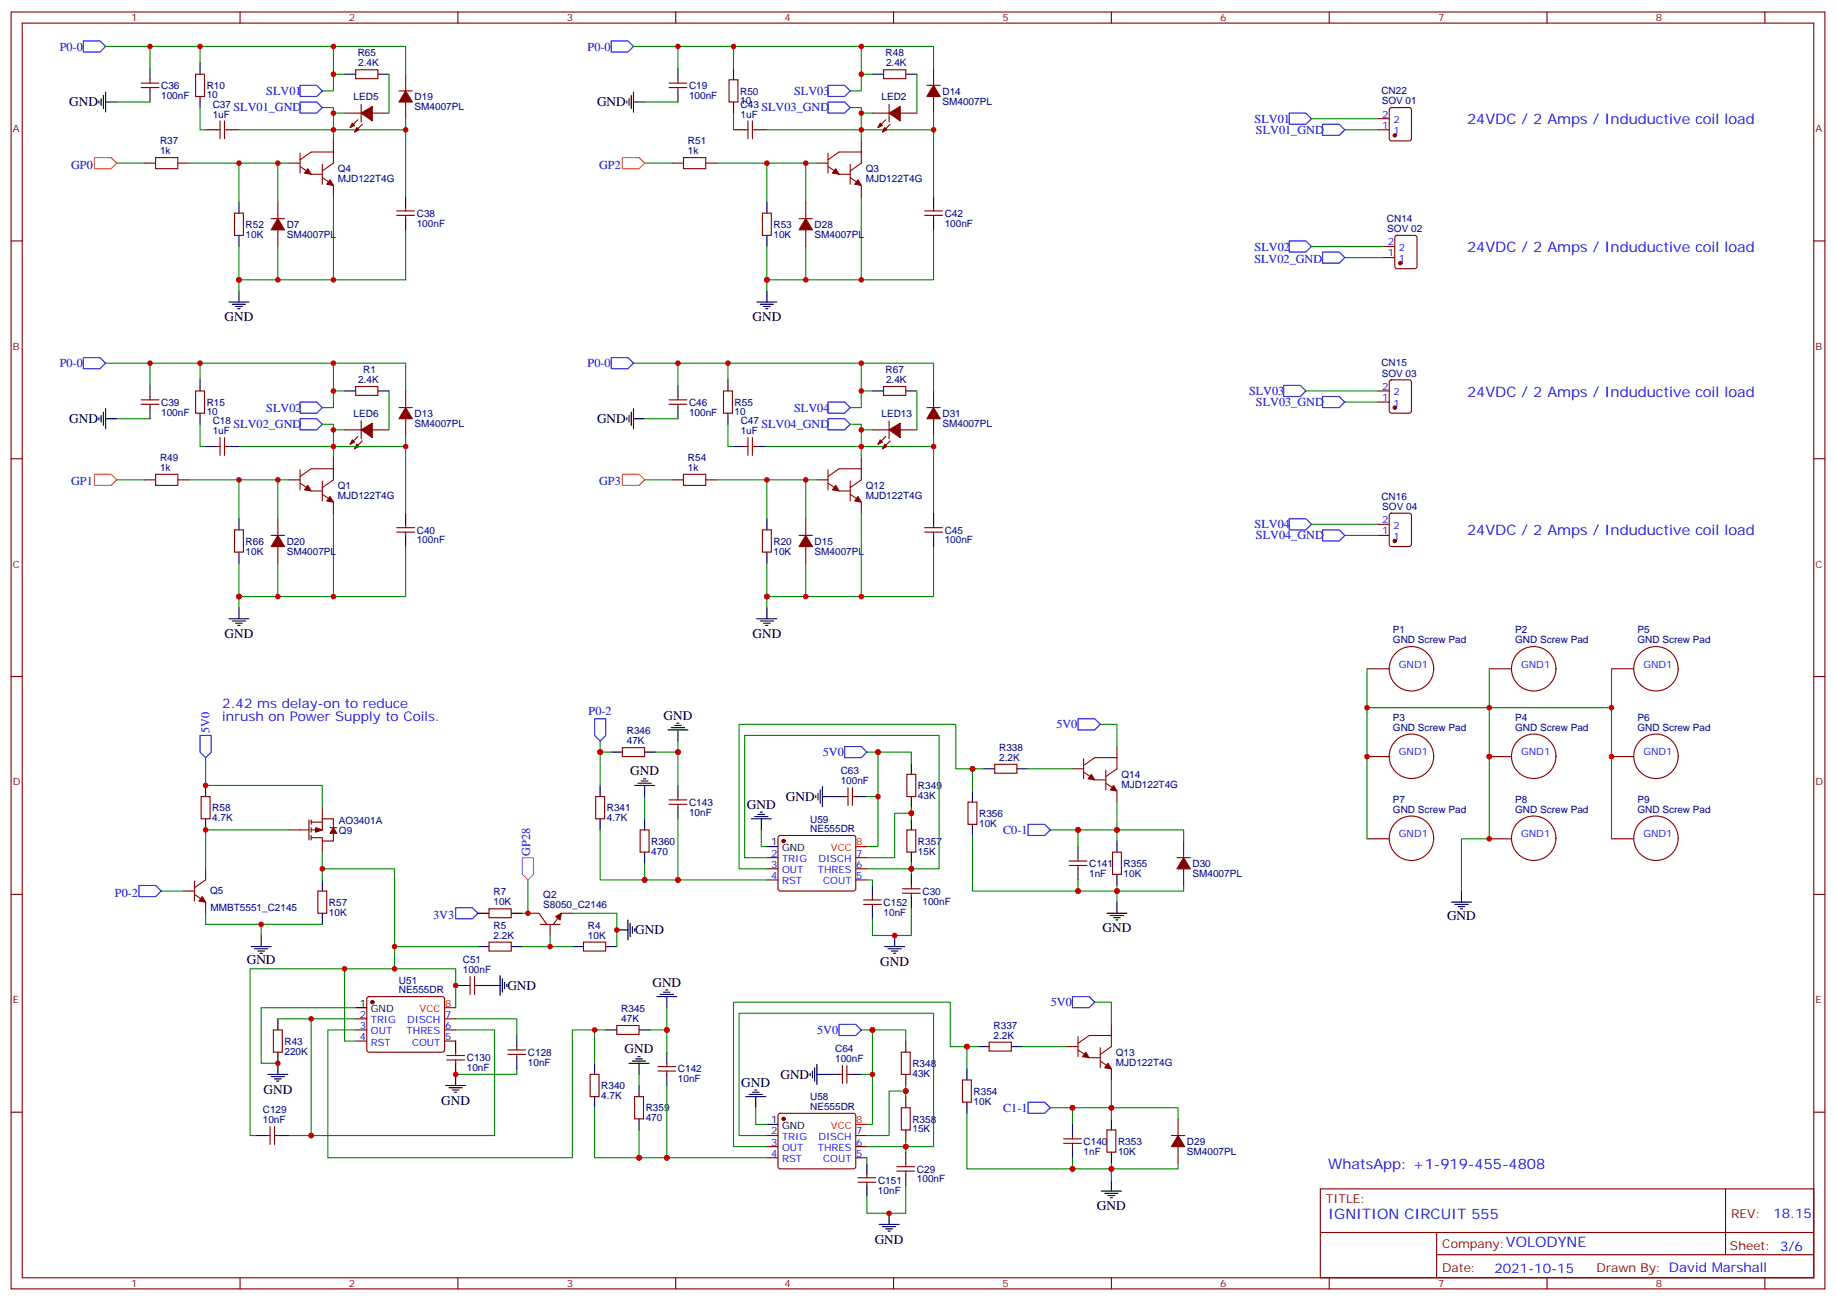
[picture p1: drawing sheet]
<svg xmlns="http://www.w3.org/2000/svg" width="583mm" height="413mm" viewBox="0 0 583 413" stroke-linecap="round" stroke-linejoin="round" font-family="sans-serif">
<g fill="none" stroke="#870000" stroke-width=".35">
<path d="M3.5 3.8h575.8v405.4h-575.8zM7.1 7.3h568.6v398.3h-568.6zM76.2 3.8v3.5M145.3 3.8v3.5M214.5 3.8v3.5M283.6 3.8v3.5M352.8 3.8v3.5M421.9 3.8v3.5M491.1 3.8v3.5M560.2 3.8v3.5M44.8 27.8h5.6M44.8 26.4h5.6"/>
<path d="M47.6 25.3v1.1M47.6 27.8v1.1M62.1 23.6h2.8v7h-2.8zM69.8 38.4v5.6M71.3 38.4v5.6M109.4 35.9h5.3M112.9 22.2h7v2.8h-7zM113.6 38l-2.5 2.5M114.7 33.1v5.6M115 39.4l-2.5 2.5M118.2 35.9h5.3M126.6 28.9h4.3"/>
<path d="M128.8 23.6v5.3M128.8 32.4v5.3M212.4 27.8h5.6M212.4 26.4h5.6M215.2 25.3v1.1M215.2 27.8v1.1M231.4 25.3h2.8v7.1h-2.8zM237.4 38.4v5.6M238.8 38.4v5.6M276.9 35.9h5.3M280.5 22.2h7v2.8h-7zM281.2 38l-2.5 2.5"/>
<path d="M282.2 33.1v5.6M282.6 39.4l-2.5 2.5M285.8 35.9h5.2M294.2 27.1h4.2M296.3 21.8v5.3M296.3 30.6v5.3M437.4 37.7h3.6M441.2 34.4l.5-.3h5.6l.7 .5v9.4l-.4 .7h-5.9l-.7-.4v-9.4zM45.9 51.8h3.5M56.4 51.8h3.6M68.8 41.2h1M71.3 41.2h1"/>
<path d="M91.7 51.8h3.5M105.8 44.7v3.6M105.8 58.8v3.6M213.4 51.8h3.6M224 51.8h3.5M236.4 41.2h1M238.8 41.2h1.1M259.3 51.8h3.5M273.4 44.7v3.6M273.4 58.8v3.6M437.4 41.2h3.6M3.5 76.5h3.6"/>
<path d="M74.4 67.7h2.9v7h-2.9zM86.1 69.4h4.2M88.2 64.1v5.3M88.2 73v5.2M125.9 68.4h5.7M125.9 67h5.7M128.8 65.9v1.1M128.8 68.4v1M242 67.7h2.8v7h-2.8zM253.6 69.4h4.3M255.8 64.1v5.3M255.8 73v5.2"/>
<path d="M293.5 68.4h5.7M293.5 67h5.7M296.3 65.9v1.1M296.3 68.4v1M439.2 78.2h3.5M443 74.9l.4-.2h5.7l.6 .4 .1 9.5-.5 .6-5.9 .1-.6-.5-.1-9.4zM575.7 76.5h3.6M439.2 81.8h3.5M44.8 128.3h5.6M44.8 126.9h5.6M47.6 125.9v1M47.6 128.3v1.1"/>
<path d="M62.1 124.1h2.8v7.1h-2.8zM69.8 138.9v5.7M71.3 138.9v5.7M109.4 136.5h5.3M112.9 122.7h7v2.8h-7zM113.6 138.6l-2.5 2.4M114.7 133.6v5.7M115 140l-2.5 2.5M118.2 136.5h5.3M126.6 129.4h4.3M128.8 124.1v5.3M128.8 132.9v5.3"/>
<path d="M212.4 128.3h5.6M212.4 126.9h5.6M215.2 125.9v1M215.2 128.3v1.1M229.7 124.1h2.8v7.1h-2.8zM237.4 138.9v5.7M238.8 138.9v5.7M276.9 136.5h5.3M280.5 122.7h7v2.8h-7zM281.2 138.6l-2.5 2.4M282.2 133.6v5.7M282.6 140l-2.5 2.5"/>
<path d="M285.8 136.5h5.2M294.2 129.4h4.2M296.3 124.1v5.3M296.3 132.9v5.3M437.4 127.6h3.6M437.4 124.1h3.6M441.2 120.8l.5-.2h5.6l.7 .4v9.5l-.4 .6-5.9 .1-.7-.5v-9.4zM3.5 145.6h3.6M45.9 152.3h3.5M56.4 152.3h3.6M68.8 141.7h1M71.3 141.7h1"/>
<path d="M91.7 152.3h3.5M105.8 145.3v3.5M105.8 159.4v3.5M213.4 152.3h3.6M224 152.3h3.5M236.4 141.7h1M238.8 141.7h1.1M259.3 152.3h3.5M273.4 145.3v3.5M273.4 159.4v3.5M575.7 145.6h3.6M74.4 168.2h2.9v7.1h-2.9z"/>
<path d="M86.1 170h4.2M88.2 164.7v5.3M88.2 173.5v5.3M125.9 168.9h5.7M125.9 167.5h5.7M128.8 166.4v1.1M128.8 168.9v1.1M242 168.2h2.8v7.1h-2.8zM253.6 170h4.3M255.8 164.7v5.3M255.8 173.5v5.3M293.5 168.9h5.7"/>
<path d="M293.5 167.5h5.7M296.3 166.4v1.1M296.3 168.9v1.1M437.4 170h3.6M437.4 166.4h3.6M441.2 163.1l.5-.2h5.6l.7 .4v9.5l-.4 .6-5.9 .1-.7-.5v-9.4zM3.5 214.8h3.6M433.9 212.3h7.1M472.7 212.3h7.1M511.5 212.3h7.1M575.7 214.8h3.6M197.6 237.3h7v2.9h-7z"/>
<path d="M354.5 237v3.5M63.9 252.9h2.8v7h-2.8zM102.3 259.9h3.5v2.8M102.3 259.9v3.6h-3.5M102.3 256.4v3.5M189.1 252.9h2.8v7h-2.8zM212.4 255.3h5.6M212.4 253.9h5.6M215.2 252.9v1M215.2 255.3v1.1M268.1 252.9h1.1M269.2 250v5.7"/>
<path d="M270.6 250v5.7M270.6 252.9h1M287.9 245.8h2.8v7.1h-2.8zM307.3 254.6h2.8v7.1h-2.8zM315.7 242.6h7.1v2.9h-7.1zM340.4 244.1h3.6M354.5 251.1v3.5M433.9 240.2h7.1M472.7 240.2h7.1M511.5 240.2h7.1M61.7 279.7v6.3M65.3 275.8v3.5l-3.6 2.5"/>
<path d="M91.7 263.5h6.4M98.1 260.3v6.3M98.8 261h3.5M98.8 260.3v1.4M98.8 262.7v1.5M98.8 265.2v1.4M102.3 267v3.5M104.8 262.7h2.1M105.8 264.5v2.5h-3.5v-1.1h-3.5M203.2 263.5h2.8v7h-2.8zM243.4 272.3h3.5M243.4 275.8h3.5"/>
<path d="M243.4 279.3h3.5M247.2 265.4l.4-.2h23.3l.5 .2 .2 .5v16.5l-.7 .5-23.5-.1-.5-.6v-16.3zM271.6 272.3h3.6M271.6 275.8h3.6M271.6 279.3h3.6M287.9 263.5h2.8v7h-2.8zM339.4 274.7h5.6M339.4 273.3h5.6M342.2 272.3v1M342.2 274.7v1.1M353.1 270.5h2.9v7.1h-2.9zM373.6 272.3h4.2"/>
<path d="M375.7 267v5.3M375.7 275.8v5.3M433.9 266.3h7.1M472.7 266.3h7.1M511.5 266.3h7.1M3.5 283.9h3.6M58.2 282.9h3.5M61.7 283.9l3.6 2.5v3.5M100.9 282.9h2.8v7h-2.8zM155.2 299.1h7.1v2.8h-7.1zM155.2 288.5h7.1v2.8h-7.1zM167.6 289.9h3.5l2.5 3.5"/>
<path d="M171.4 293.4h6.4M174.6 293.4v3.6M181.7 289.9h-3.5l-2.5 3.5M185.2 299.1h7.1v2.8h-7.1zM274.1 287.1h5.7M274.1 285.7h5.7M276.9 284.6v1.1M276.9 287.1v1M286.5 283.6h5.6M286.5 282.2h5.6M289.3 281.1v1.1M289.3 283.6v1"/>
<path d="M575.7 283.9h3.6M116.7 316.6l.4-.2h23.3l.5 .2 .2 .5-.1 16.5-.6 .4-23.6-.1-.4-.6v-16.2zM148.2 312.8h1M149.2 310v5.7M150.6 310v5.7M150.6 312.8h1.1M86.8 327h2.8v7h-2.8zM112.9 323.4h3.5M112.9 327h3.5M112.9 330.5h3.5M141.1 323.4h3.5M141.1 327h3.5"/>
<path d="M141.1 330.5h3.5M141.8 335.1h5.7M141.8 336.5h5.7M144.6 334v1.1M144.6 336.5v1M161.2 333.3h5.7M161.2 334.7h5.7M164 332.2v1.1M164 334.7v1.1M195.8 325.5h7v2.9h-7zM208.8 338.6h5.7M211.7 337.5v1.1"/>
<path d="M267.4 338.2v5.7M268.8 338.2v5.7M286.1 334h2.8v7.1h-2.8zM314 330.8h7v2.9h-7zM338.7 332.2h3.5M352.8 325.2v3.5M352.8 339.3v3.5M3.5 353.1h3.6M85.7 357.6v5.7M87.1 357.6v5.7M187.3 341.1h2.8v7h-2.8zM201.4 348.1h2.9v7.1h-2.9z"/>
<path d="M208.8 340h5.7M211.7 340v1.1M247.2 353.6l.4-.2h23.3l.5 .2 .2 .5v16.5l-.7 .5-23.5-.1-.5-.7v-16.2zM266.3 341.1h1.1M268.8 341.1h1.1M286.1 351.6h2.8v7.1h-2.8zM305.5 342.8h2.8v7.1h-2.8zM351.4 358.7h2.8v7.1h-2.8zM373.9 355.2v5.3M575.7 353.1h3.6M84.7 360.5h1M87.1 360.5h1.1"/>
<path d="M243.4 360.5h3.5M243.4 364h3.5M243.4 367.5h3.5M271.6 360.5h3.6M271.6 364h3.6M271.6 367.5h3.6M272.3 375.3h5.7M272.3 373.9h5.7M275.2 372.8v1.1M275.2 375.3v1M284.7 371.8h5.6M284.7 370.3h5.6"/>
<path d="M287.5 369.3v1M287.5 371.8v1M337.6 362.9h5.7M337.6 361.5h5.7M340.4 360.5v1M340.4 362.9v1.1M371.8 360.5h4.3M373.9 364v5.3M419.1 377.4h156.6v28.2h-156.6zM547.7 377.4v20.9M419.1 391.2h156.5M456 398.3h119.6"/>
<path d="M456 391.2v14.2M76.2 405.6v3.6M145.3 405.6v3.6M214.5 405.6v3.6M283.6 405.6v3.6M352.8 405.6v3.6M421.9 405.6v3.6M491.1 405.6v3.6M560.2 405.6v3.6"/>
<circle cx="448" cy="212.3" r="7.1"/>
<circle cx="486.8" cy="212.3" r="7.1"/>
<circle cx="525.6" cy="212.3" r="7.1"/>
<circle cx="448" cy="240.1" r="7.1"/>
<circle cx="486.8" cy="240.1" r="7.1"/>
<circle cx="525.6" cy="240.1" r="7.1"/>
<circle cx="448" cy="266.1" r="7.1"/>
<circle cx="486.8" cy="266.1" r="7.1"/>
<circle cx="525.6" cy="266.1" r="7.1"/>
</g>
<g fill="none" stroke="#008700" stroke-width=".35">
<path d="M33.5 14.7h14.1v7.1M47.6 14.7h81.2v8.9M63.5 14.7v5.3M105.8 14.7v14.2h-3.5M201.1 14.7h14.1v7.1M215.2 14.7h17.6v7.1M232.8 14.7h40.6v14.2h-3.5M273.4 14.7h22.9v7.1M37 32.4h10.6M63.5 34.1v7.1h1.8M102.3 34.1h3.5v7.1h-30M105.8 23.6h3.6"/>
<path d="M105.8 35.9h3.6M123.5 23.6v12.3M128.8 37.7v3.5M204.6 32.4h10.6M232.8 35.9v5.3M269.9 34.1h3.5v7.1h-30M273.4 23.6h3.5M273.4 35.9h3.5M291 23.6v12.3M296.3 35.9v5.3M416.3 37.7h21.1M37 51.8h8.9"/>
<path d="M60 51.8h31.7M75.8 51.8v12.3M88.2 51.8v12.3M105.8 44.7v-3.5h23v21.2M204.6 51.8h8.8M227.5 51.8h31.8M243.4 51.8v12.3M255.8 51.8v12.3M273.4 44.7v-3.5h22.9v21.2M426.9 41.2h10.5M75.8 78.2v14.2M88.2 78.2v10.6h-12.4"/>
<path d="M105.8 62.4v26.4h-17.6M128.8 73v15.8h-23M243.4 78.2v14.2M255.8 78.2v10.6h-12.4M273.4 62.4v26.4h-17.6M296.3 73v15.8h-22.9M416.3 78.2h22.9M426.9 81.8h12.3M33.5 115.3h14.1v7M47.6 115.3h81.2v8.8M63.5 115.3v5.3M105.8 115.3v14.1h-3.5"/>
<path d="M201.1 115.3h14.1v7M215.2 115.3h81.1v8.8M231.1 115.3v5.3M273.4 115.3v14.1h-3.5M37 132.9h10.6M63.5 134.7v7h1.8M102.3 134.7h3.5v7h-30M105.8 124.1h3.6M105.8 136.5h3.6M123.5 124.1v12.4M128.8 138.2v3.5M204.6 132.9h10.6"/>
<path d="M231.1 134.7v7h1.7M269.9 134.7h3.5v7h-30M273.4 124.1h3.5M273.4 136.5h3.5M291 124.1v12.4M296.3 138.2v3.5M414.5 124.1h22.9M426.9 127.6h10.5M37 152.3h8.9M60 152.3h31.7M75.8 152.3v12.4M88.2 152.3v12.4"/>
<path d="M105.8 145.3v-3.6h23v21.2M204.6 152.3h8.8M227.5 152.3h31.8M243.4 152.3v12.4M255.8 152.3v12.4M273.4 145.3v-3.6h22.9v21.2M75.8 178.8v14.1M88.2 178.8v10.6h-12.4M105.8 162.9v26.5h-17.6M128.8 173.5v15.9h-23M243.4 178.8v14.1M255.8 178.8v10.6h-12.4"/>
<path d="M273.4 162.9v26.5h-17.6M296.3 173.5v15.9h-22.9M416.3 166.4h21.1M426.9 170h10.5M433.9 212.3v54M472.7 212.3v54h-8.8v16.6M511.5 212.3v54M190.5 235.2v14.1M190.5 238.8h3.5M208.1 238.8h7.1v10.5M215.2 235.2v3.6M275.2 238.8h3.5v29.9h-3.5"/>
<path d="M278.7 238.8h10.6v3.5M349.2 229.9h5.3v7.1M433.9 224.6h77.6M65.3 240.5v8.8h37v7.1M204.6 252.9v7M215.2 259.9v19.4h28.2M275.2 252.9h3.5M289.3 258.2h-5.3v14.1h-8.8M289.3 256.4v3.5M308.7 244.1h-5.3v-14.2h-68.8v45.9h8.8M312.2 244.1h-3.5v7M326.3 244.1h14.1"/>
<path d="M354.5 254.6v12.4M91.7 263.5h-26.4v12.3M102.3 275.8h22.9v31.8h19.4v12.3M102.3 270.5v8.8M167.6 279.3v10.6h-1.8M190.5 263.5v15.8h14.1M204.6 274v5.3h10.6M241.7 263.5v5.2h1.7M243.4 272.3h-7v-38.8h61.7v42.3h-22.9M275.2 279.3h1.7v1.8M289.3 274v3.6M308.7 265.2v17.7h67v-1.8"/>
<path d="M333.4 263.5h42.3v3.5M342.2 263.5v5.2M342.2 279.3v3.6M51.2 282.9h7M65.3 289.9v3.5h17.6M102.3 293.4h-19.4v3.6M174.6 297v3.5h-8.8M181.7 289.9h14.1v10.6M289.3 288.1v8.9h-12.4v-5.3M354.5 281.1v5.3M109.4 307.6h15.8M112.9 319.9h-30v17.6h5.3"/>
<path d="M125.2 300.5h26.5M174.6 300.5h7.1M211.7 319.9v7.1M347.5 318.1h5.3v7.1M88.2 323.4h10.6M112.9 323.4h-14.1v37.1h58.2v-33.5h-12.4M112.9 327h-8.8v40.5h77.6v-40.5h7M112.9 330.5h-3.5v-22.9h-30v52.9h1.7M144.6 323.4h19.4v5.3M164 339.3v1.8h-19.4M188.7 327h3.6M188.7 327v10.5"/>
<path d="M206.4 327h5.3v7M273.4 327h3.5v29.9h-1.7M276.9 327h10.6v3.5M306.9 332.2h-5.3v-14.1h-68.8v45.9h10.6M310.4 332.2h-3.5v7.1M324.6 332.2h14.1M188.7 351.6v15.9h54.7M202.8 341.1v3.5M202.8 358.7v8.8M211.7 344.6v22.9M239.9 351.6v5.3h3.5M273.4 341.1h3.5"/>
<path d="M287.5 346.4h-5.3v14.1h-7M287.5 344.6v3.5M306.9 353.4v17.7h67v-1.8M333.4 351.6h40.5v3.6M340.4 351.6v5.3M352.8 342.8v12.4M91.7 360.5h7.1M243.4 360.5h-8.8v-38.8h61.7v42.3h-21.1M275.2 367.5v1.8M287.5 376.3v8.9h-12.3v-5.3M287.5 362.2v3.6M340.4 367.5v3.6"/>
<path d="M352.8 369.3v5.3"/>
</g>
<g fill="none" stroke="#000" stroke-width=".35">
<path d="M31.4 32v.7M32.1 31.3v2.1M32.8 30.3v4.2M33.5 32.4h3.5M33.5 29.2v6.4M47.6 21.8v3.5M47.6 28.9v3.5M63.5 20v3.6M63.5 30.6v3.5M109.4 23.6h3.5M119.9 23.6h3.6M199 32v.7"/>
<path d="M199.7 31.3v2.1M200.4 30.3v4.2M201.1 32.4h3.5M201.1 29.2v6.4M215.2 21.8v3.5M215.2 28.9v3.5M232.8 21.8v3.5M232.8 32.4v3.5M276.9 23.6h3.6M287.5 23.6h3.5M65.3 41.2h3.5M72.3 41.2h3.5"/>
<path d="M232.8 41.2h3.6M239.9 41.2h3.5M75.8 64.1v3.6M75.8 74.7v3.5M128.8 62.4v3.5M128.8 69.4v3.6M243.4 64.1v3.6M243.4 74.7v3.5M296.3 62.4v3.5M296.3 69.4v3.6M72.7 95.9h6.3M73.7 96.6h4.3"/>
<path d="M74.8 97.3h2.1M75.5 98h.7M75.8 92.4v3.5M240.2 95.9h6.4M241.3 96.6h4.2M242.4 97.3h2.1M243.1 98h.7M243.4 92.4v3.5M31.4 132.6v.7M32.1 131.9v2.1M32.8 130.8v4.2M33.5 129.8v6.3"/>
<path d="M33.5 132.9h3.5M47.6 122.3v3.6M47.6 129.4v3.5M63.5 120.6v3.5M63.5 131.2v3.5M109.4 124.1h3.5M119.9 124.1h3.6M199 132.6v.7M199.7 131.9v2.1M200.4 130.8v4.2M201.1 129.8v6.3M201.1 132.9h3.5"/>
<path d="M215.2 122.3v3.6M215.2 129.4v3.5M231.1 120.6v3.5M231.1 131.2v3.5M276.9 124.1h3.6M287.5 124.1h3.5M65.3 141.7h3.5M72.3 141.7h3.5M232.8 141.7h3.6M239.9 141.7h3.5M75.8 164.7v3.5M75.8 175.3v3.5"/>
<path d="M128.8 162.9v3.5M128.8 170v3.5M243.4 164.7v3.5M243.4 175.3v3.5M296.3 162.9v3.5M296.3 170v3.5M72.7 196.4h6.3M73.7 197.1h4.3M74.8 197.8h2.1M75.5 198.5h.7M75.8 192.9v3.5M240.2 196.4h6.4"/>
<path d="M241.3 197.1h4.2M242.4 197.8h2.1M243.1 198.5h.7M243.4 192.9v3.5M194 238.8h3.6M204.6 238.8h3.5M212 231.7h6.4M213.1 231h4.2M214.1 230.3h2.2M214.8 229.6h.7M215.2 231.7v3.5M65.3 249.3v3.6"/>
<path d="M65.3 259.9v3.6M190.5 249.3v3.6M190.5 259.9v3.6M201.4 249.3h6.4M202.5 248.6h4.2M203.6 247.9h2.1M204.3 247.2h.7M204.6 249.3v3.6M204.6 259.9v3.6M215.2 249.3v3.6M215.2 256.4v3.5M238.5 259.9h6.3"/>
<path d="M239.5 259.2h4.3M240.6 258.5h2.1M241.3 257.8h.7M241.7 259.9v3.6M258.9 252.5v.7M259.6 251.8v2.1M260.3 250.8v4.2M261.1 252.9h7M261.1 249.7v6.3M271.6 252.9h3.6M289.3 242.3v3.5M289.3 252.9v3.5"/>
<path d="M289.3 259.9v3.6M308.7 251.1v3.5M312.2 244.1h3.5M322.8 244.1h3.5M102.3 279.3v3.6M204.6 270.5v3.5M243.4 268.7h3.5M289.3 270.5v3.5M289.3 277.6v3.5M308.7 261.7v3.5M342.2 268.7v3.6M342.2 275.8v3.5"/>
<path d="M354.5 267v3.5M354.5 277.6v3.5M82.9 297v3.5M102.3 289.9v3.5M151.7 289.9h3.5M162.3 289.9h3.5M195.8 295.2h3.5M199.3 292v6.4M200 293.1v4.2M200.7 294.1v2.2M201.4 294.9v.7M276.9 281.1v3.5"/>
<path d="M276.9 288.1v3.6M284 297v3.5M289.3 284.6v3.5M351.4 289.9h6.3M352.4 290.6h4.3M353.5 291.3h2.1M354.2 292h.7M354.5 286.4v3.5M460.7 286.4h6.4M461.8 287.1h4.2M462.8 287.8h2.2M463.5 288.5h.8"/>
<path d="M463.9 282.9v3.5M79.7 300.5h6.4M80.8 301.2h4.2M81.8 301.9h2.2M82.5 302.6h.8M112.9 319.9h3.5M144.6 312.8h3.6M151.7 300.5h3.5M151.7 312.8h7M158.7 309.7v6.3M159.5 310.7v4.3M160.2 311.8v2.1"/>
<path d="M160.9 312.5v.7M162.3 300.5h3.5M181.7 300.5h3.5M192.3 300.5h3.5M208.5 316.4h6.3M209.5 315.7h4.3M210.6 315h2.1M211.3 314.3h.7M211.7 316.4v3.5M280.8 300.5h6.4M281.9 301.2h4.2M282.9 301.9h2.1"/>
<path d="M283.6 302.6h.7M88.2 323.4v3.6M88.2 334v7.1M144.6 330.5v3.5M144.6 337.5v7.1M164 328.7v3.5M164 335.8v3.5M188.7 337.5v3.6M192.3 327h3.5M199.7 337.5h6.3M200.7 336.8h4.3M201.8 336.1h2.1"/>
<path d="M202.5 335.4h.7M202.8 327h3.6M202.8 337.5v3.6M211.7 334v3.5M258.6 338.9v4.3M259.3 337.9v6.3M287.5 330.5v3.5M306.9 339.3v3.5M310.4 332.2h3.6M321 332.2h3.6M85 341.1h6.4M86.1 341.8h4.2"/>
<path d="M87.1 342.5h2.2M87.8 343.2h.7M141.5 344.6h6.3M142.5 345.3h4.3M143.6 346h2.1M144.3 346.7h.7M188.7 348.1v3.5M202.8 344.6v3.5M202.8 355.2v3.5M211.7 341.1v3.5M236.7 348.1h6.4M237.8 347.4h4.2"/>
<path d="M238.8 346.7h2.1M239.5 346h.7M239.9 348.1v3.5M243.4 356.9h3.5M257.2 340.7v.7M257.9 340v2.1M259.3 341.1h7M269.9 341.1h3.5M287.5 341.1v3.5M287.5 348.1v3.5M287.5 358.7v3.5M306.9 349.9v3.5"/>
<path d="M340.4 356.9v3.6M352.8 355.2v3.5M81.1 360.5h3.6M88.2 360.5h3.5M275.2 369.3v3.5M275.2 376.3v3.6M287.5 365.8v3.5M287.5 372.8v3.5M340.4 364v3.5M349.6 378.1h6.4M350.7 378.8h4.2M351.7 379.5h2.1"/>
<path d="M352.8 365.8v3.5M352.8 374.6v3.5M279 388.7h6.4M280.1 389.4h4.2M281.2 390.1h2.1M281.9 390.8h.7M282.2 385.2v3.5M352.4 380.2h.7"/>
</g>
<g fill="#870000" stroke="#870000" stroke-width=".35">
<path d="M373.9 360.5l2.2 3.5h-4.3z"/>
<path d="M375.7 272.3l2.1 3.5h-4.2z"/>
<path d="M88.2 69.4l2.1 3.6h-4.2z"/>
<path d="M176.4 291l1.8-1.1-.4 2.1z"/>
<path d="M64.2 284.6l1.1 1.8-2.2-.4z"/>
<path d="M128.8 28.9l2.1 3.5h-4.3z"/>
<path d="M296.3 27.1l2.1 3.5h-4.2z"/>
<path d="M255.8 69.4l2.1 3.6h-4.3z"/>
<path d="M111.8 39.1l.7 .7-1.4 .7z"/>
<path d="M113.2 40.5l.7 .7-1.4 .7z"/>
<path d="M114.7 35.9l3.5-2.1v4.6z"/>
<path d="M279.4 39.1l.7 .7-1.4 .7z"/>
<path d="M280.8 40.5l.7 .7-1.4 .7z"/>
<path d="M282.2 35.9l3.6-2.1v4.6z"/>
<path d="M111.8 139.6l.7 .7-1.4 .7z"/>
<path d="M113.2 141l.7 .7-1.4 .8z"/>
<path d="M114.7 136.5l3.5-2.2v4.6z"/>
<path d="M128.8 129.4l2.1 3.5h-4.3z"/>
<path d="M88.2 170l2.1 3.5h-4.2z"/>
<path d="M255.8 170l2.1 3.5h-4.3z"/>
<path d="M296.3 129.4l2.1 3.5h-4.2z"/>
<path d="M279.4 139.6l.7 .7-1.4 .7z"/>
<path d="M280.8 141l.7 .7-1.4 .8z"/>
<path d="M282.2 136.5l3.6-2.2v4.6z"/>
<path d="M100.2 262.7l2.1 .8-2.1 .7z"/>
<path d="M105.8 262.7l1.1 1.8h-2.1z"/>
<circle cx="118.2" cy="318.1" r=".53"/>
<circle cx="248.7" cy="355.2" r=".53"/>
<circle cx="248.7" cy="267" r=".53"/>
<circle cx="444.5" cy="83.5" r=".53"/>
<circle cx="442.7" cy="129.4" r=".53"/>
<circle cx="442.7" cy="171.7" r=".53"/>
<circle cx="442.7" cy="43" r=".53"/>
</g>
<path d="M271.6 268.7h3.6M141.1 319.9h3.5M271.6 356.9h3.6" fill="none" stroke="#f00" stroke-width=".35"/>
<g fill="#a10000" stroke="#a10000" stroke-width=".35">
<path d="M344.7 334l1 1.8-2.1-.4z"/>
<path d="M351.7 337.5l1.1 1.8-2.1-.4z"/>
<path d="M346.4 245.8l1.1 1.8-2.1-.4z"/>
<path d="M353.5 249.3l1 1.8-2.1-.3z"/>
<path d="M97.7 53.6l1.1 1.7-2.1-.3z"/>
<path d="M104.8 57.1l1 1.7-2.1-.3z"/>
<path d="M265.3 53.6l1 1.7-2.1-.3z"/>
<path d="M272.3 57.1l1.1 1.7-2.1-.3z"/>
<path d="M97.7 154.1l1.1 1.8-2.1-.4z"/>
<path d="M104.8 157.6l1 1.8-2.1-.4z"/>
<path d="M265.3 154.1l1 1.8-2.1-.4z"/>
<path d="M272.3 157.6l1.1 1.8-2.1-.4z"/>
</g>
<g fill="none" stroke="#a10000" stroke-width=".35">
<path d="M49.4 50h7v3.6h-7zM95.2 50.7l3.6-2.4h7v3.5l-3.5 2.5M95.2 48.6v6.4M95.2 52.8l2.2 1.5M98.8 55.3h3.5M102.3 56.4l2.1 1.4M102.3 52.1v6.4M217 50h7v3.6h-7zM262.8 50.7l3.5-2.4h7.1v3.5l-3.5 2.5M262.8 48.6v6.4M262.8 52.8l2.1 1.5M266.3 55.3h3.6"/>
<path d="M269.9 56.4l2.1 1.4M269.9 52.1v6.4M49.4 150.6h7v3.5h-7zM95.2 149.2v6.3M95.2 151.3l3.6-2.5h7v3.5l-3.5 2.5M95.2 153.4l2.2 1.4M98.8 155.9h3.5M102.3 152.7v6.3M102.3 156.9l2.1 1.4M217 150.6h7v3.5h-7zM262.8 149.2v6.3M262.8 151.3l3.5-2.5h7.1v3.5l-3.5 2.5"/>
<path d="M262.8 153.4l2.1 1.4M266.3 155.9h3.6M269.9 152.7v6.3M269.9 156.9l2.1 1.4M344 243l3.5-2.5h7v3.6l-3.5 2.4M344 240.9v6.3M344 245.1l2.1 1.4M347.5 247.6h3.5M351 248.6l2.1 1.4M351 244.4v6.4M342.2 331.2l3.5-2.5h7.1v3.5l-3.6 2.5M342.2 329.1v6.3"/>
<path d="M342.2 333.3l2.1 1.4M345.7 335.8h3.5M349.2 336.8l2.2 1.4M349.2 332.6v6.3"/>
</g>
<g fill="none" stroke="#00f" stroke-width=".35">
<path d="M26.5 13h5.2l1.8 1.7-1.8 1.8h-5.2zM194 13h5.3l1.8 1.7-1.8 1.8h-5.3zM95.2 27.1h5.3l1.8 1.8-1.8 1.7h-5.3zM95.2 32.4h5.3l1.8 1.7-1.8 1.8h-5.3zM262.8 32.4h5.3l1.8 1.7-1.8 1.8h-5.3zM262.8 27.1h5.3l1.8 1.8-1.8 1.7h-5.3zM409.2 35.9h5.3l1.8 1.8-1.8 1.7h-5.3zM419.8 39.4h5.3l1.8 1.8-1.8 1.8h-5.3zM409.2 76.5h5.3l1.8 1.7-1.8 1.8h-5.3zM419.8 80h5.3l1.8 1.8-1.8 1.7h-5.3zM26.5 113.5h5.2l1.8 1.8-1.8 1.8h-5.2zM194 113.5h5.3l1.8 1.8-1.8 1.8h-5.3z"/>
<path d="M95.2 132.9h5.3l1.8 1.8-1.8 1.8h-5.3zM95.2 127.6h5.3l1.8 1.8-1.8 1.8h-5.3zM262.8 132.9h5.3l1.8 1.8-1.8 1.8h-5.3zM262.8 127.6h5.3l1.8 1.8-1.8 1.8h-5.3zM407.5 122.3h5.2l1.8 1.8-1.8 1.8h-5.2zM419.8 125.9h5.3l1.8 1.7-1.8 1.8h-5.3zM409.2 164.7h5.3l1.8 1.7-1.8 1.8h-5.3zM419.8 168.2h5.3l1.8 1.8-1.8 1.7h-5.3zM63.5 233.5h3.5v5.3l-1.7 1.7-1.8-1.7zM188.7 228.2h3.6v5.3l-1.8 1.7-1.8-1.7zM268.1 237h5.3l1.8 1.8-1.8 1.7h-5.3zM342.2 228.2h5.3l1.7 1.7-1.7 1.8h-5.3z"/>
<path d="M326.3 261.7h5.3l1.8 1.8-1.8 1.7h-5.3zM44.1 281.1h5.3l1.8 1.8-1.8 1.7h-5.3zM144.6 288.1h5.3l1.8 1.8-1.8 1.8h-5.3zM340.4 316.4h5.3l1.8 1.7-1.8 1.8h-5.3zM266.3 325.2h5.3l1.8 1.8-1.8 1.7h-5.3zM326.3 349.9h5.3l1.8 1.7-1.8 1.8h-5.3z"/>
</g>
<path d="M30 50h5.3l1.7 1.8-1.7 1.8h-5.3zM197.6 50h5.2l1.8 1.8-1.8 1.8h-5.2zM30 150.6h5.3l1.7 1.7-1.7 1.8h-5.3zM197.6 150.6h5.2l1.8 1.7-1.8 1.8h-5.2z" fill="none" stroke="#f60" stroke-width=".35"/>
<path d="M165.8 272.3h3.5v5.3l-1.7 1.7-1.8-1.7z" fill="none" stroke="#f0f" stroke-width=".35"/>
<g fill="#c00">
<circle cx="144.6" cy="341.1" r=".88"/>
<circle cx="190.5" cy="238.8" r=".88"/>
<circle cx="282.2" cy="385.2" r=".88"/>
<circle cx="342.2" cy="282.9" r=".88"/>
<circle cx="340.4" cy="371.1" r=".88"/>
<circle cx="204.6" cy="279.3" r=".88"/>
<circle cx="215.2" cy="279.3" r=".88"/>
<circle cx="306.9" cy="332.2" r=".88"/>
<circle cx="352.8" cy="371.1" r=".88"/>
<circle cx="287.5" cy="364" r=".88"/>
<circle cx="287.5" cy="346.4" r=".88"/>
<circle cx="276.9" cy="327" r=".88"/>
<circle cx="352.8" cy="351.6" r=".88"/>
<circle cx="354.5" cy="263.5" r=".88"/>
<circle cx="278.7" cy="238.8" r=".88"/>
<circle cx="215.2" cy="238.8" r=".88"/>
<circle cx="289.3" cy="258.2" r=".88"/>
<circle cx="289.3" cy="275.8" r=".88"/>
<circle cx="354.5" cy="282.9" r=".88"/>
<circle cx="308.7" cy="244.1" r=".88"/>
<circle cx="211.7" cy="327" r=".88"/>
<circle cx="211.7" cy="367.5" r=".88"/>
<circle cx="202.8" cy="367.5" r=".88"/>
<circle cx="340.4" cy="351.6" r=".88"/>
<circle cx="342.2" cy="263.5" r=".88"/>
<circle cx="98.8" cy="360.5" r=".88"/>
<circle cx="188.7" cy="327" r=".88"/>
<circle cx="88.2" cy="337.5" r=".88"/>
<circle cx="284" cy="297" r=".88"/>
<circle cx="75.8" cy="88.8" r=".88"/>
<circle cx="433.9" cy="240.2" r=".88"/>
<circle cx="472.7" cy="240.2" r=".88"/>
<circle cx="511.5" cy="240.2" r=".88"/>
<circle cx="433.9" cy="224.6" r=".88"/>
<circle cx="472.7" cy="224.6" r=".88"/>
<circle cx="511.5" cy="224.6" r=".88"/>
<circle cx="472.7" cy="266.3" r=".88"/>
<circle cx="98.8" cy="323.4" r=".88"/>
<circle cx="75.8" cy="51.8" r=".88"/>
<circle cx="88.2" cy="51.8" r=".88"/>
<circle cx="88.2" cy="88.8" r=".88"/>
<circle cx="105.8" cy="88.8" r=".88"/>
<circle cx="273.4" cy="41.2" r=".88"/>
<circle cx="273.4" cy="88.8" r=".88"/>
<circle cx="255.8" cy="88.8" r=".88"/>
<circle cx="255.8" cy="51.8" r=".88"/>
<circle cx="243.4" cy="51.8" r=".88"/>
<circle cx="243.4" cy="88.8" r=".88"/>
<circle cx="125.2" cy="307.6" r=".88"/>
<circle cx="109.4" cy="307.6" r=".88"/>
<circle cx="82.9" cy="293.4" r=".88"/>
<circle cx="102.3" cy="275.8" r=".88"/>
<circle cx="125.2" cy="300.5" r=".88"/>
<circle cx="105.8" cy="41.2" r=".88"/>
<circle cx="65.3" cy="249.3" r=".88"/>
<circle cx="65.3" cy="263.5" r=".88"/>
<circle cx="167.6" cy="289.9" r=".88"/>
<circle cx="174.6" cy="300.5" r=".88"/>
<circle cx="195.8" cy="295.2" r=".88"/>
<circle cx="128.8" cy="41.2" r=".88"/>
<circle cx="296.3" cy="41.2" r=".88"/>
<circle cx="105.8" cy="23.6" r=".88"/>
<circle cx="47.6" cy="14.7" r=".88"/>
<circle cx="63.5" cy="14.7" r=".88"/>
<circle cx="105.8" cy="14.7" r=".88"/>
<circle cx="105.8" cy="35.9" r=".88"/>
<circle cx="273.4" cy="35.9" r=".88"/>
<circle cx="273.4" cy="23.6" r=".88"/>
<circle cx="215.2" cy="14.7" r=".88"/>
<circle cx="232.8" cy="14.7" r=".88"/>
<circle cx="273.4" cy="14.7" r=".88"/>
<circle cx="105.8" cy="136.5" r=".88"/>
<circle cx="105.8" cy="115.3" r=".88"/>
<circle cx="63.5" cy="115.3" r=".88"/>
<circle cx="47.6" cy="115.3" r=".88"/>
<circle cx="105.8" cy="124.1" r=".88"/>
<circle cx="128.8" cy="141.7" r=".88"/>
<circle cx="105.8" cy="141.7" r=".88"/>
<circle cx="105.8" cy="189.4" r=".88"/>
<circle cx="88.2" cy="189.4" r=".88"/>
<circle cx="88.2" cy="152.3" r=".88"/>
<circle cx="75.8" cy="152.3" r=".88"/>
<circle cx="75.8" cy="189.4" r=".88"/>
<circle cx="243.4" cy="189.4" r=".88"/>
<circle cx="243.4" cy="152.3" r=".88"/>
<circle cx="255.8" cy="152.3" r=".88"/>
<circle cx="255.8" cy="189.4" r=".88"/>
<circle cx="273.4" cy="189.4" r=".88"/>
<circle cx="273.4" cy="141.7" r=".88"/>
<circle cx="296.3" cy="141.7" r=".88"/>
<circle cx="273.4" cy="124.1" r=".88"/>
<circle cx="215.2" cy="115.3" r=".88"/>
<circle cx="231.1" cy="115.3" r=".88"/>
<circle cx="273.4" cy="115.3" r=".88"/>
<circle cx="273.4" cy="136.5" r=".88"/>
<circle cx="144.6" cy="312.8" r=".88"/>
<circle cx="278.7" cy="252.9" r=".88"/>
<circle cx="276.9" cy="341.1" r=".88"/>
</g>
<g font-size="4.6" fill="#00f">
<text x="465.7" y="39.4">24VDC / 2 Amps / Induductive coil load</text>
<text x="465.7" y="80">24VDC / 2 Amps / Induductive coil load</text>
<text x="465.7" y="125.9">24VDC / 2 Amps / Induductive coil load</text>
<text x="465.7" y="170">24VDC / 2 Amps / Induductive coil load</text>
<text x="421.6" y="371.1">WhatsApp: +1-919-455-4808</text>
<text x="421.6" y="386.9">IGNITION CIRCUIT 555</text>
<text x="478" y="395.7">VOLODYNE</text>
</g>
<g font-size="4.2">
<text x="21.9" y="33.8">GND</text>
<text x="189.5" y="33.8">GND</text>
<text x="71.3" y="102">GND</text>
<text x="238.8" y="102">GND</text>
<text x="21.9" y="134.3">GND</text>
<text x="189.5" y="134.3">GND</text>
<text x="71.3" y="202.5">GND</text>
<text x="238.8" y="202.5">GND</text>
<text x="210.6" y="228.5">GND</text>
<text x="200" y="246.1">GND</text>
<text x="237.1" y="256.8">GND</text>
<text x="249.5" y="254.3">GND</text>
<text x="459.3" y="292">GND</text>
<text x="201.6" y="296.6">GND</text>
<text x="350" y="296">GND</text>
<text x="78.3" y="306.1">GND</text>
<text x="279.4" y="306.6">GND</text>
<text x="161" y="314.3">GND</text>
<text x="207.1" y="313.2">GND</text>
<text x="198.3" y="334.3">GND</text>
<text x="83.6" y="347.1">GND</text>
<text x="235.3" y="344.9">GND</text>
<text x="247.7" y="342.5">GND</text>
<text x="140.1" y="350.7">GND</text>
<text x="348.2" y="384.2">GND</text>
<text x="277.6" y="394.8">GND</text>
</g>
<g font-size="4.2" fill="#00f">
<text x="70.6" y="224.6">2.42 ms delay-on to reduce</text>
<text x="70.6" y="228.9">inrush on Power Supply to Coils.</text>
<text x="562.9" y="386.7">18.15</text>
<text x="474.4" y="404">2021-10-15</text>
</g>
<g font-size="3.9" fill="#00f">
<text x="19" y="16.1">P0-0</text>
<text x="186.5" y="16.1">P0-0</text>
<text x="74.1" y="35.4">SLV01_GND</text>
<text x="84.5" y="30.2">SLV01</text>
<text x="241.7" y="35.4">SLV03_GND</text>
<text x="252.1" y="30.2">SLV03</text>
<text x="398.2" y="39">SLV01</text>
<text x="398.7" y="42.4">SLV01_GND</text>
<text x="22.6" y="53.6">GP0</text>
<text x="190.2" y="53.6">GP2</text>
<text x="398.2" y="83.5">SLV02_GND</text>
<text x="398.2" y="79.6">SLV02</text>
<text x="19" y="116.6">P0-0</text>
<text x="186.5" y="116.6">P0-0</text>
<text x="396.5" y="125.4">SLV03</text>
<text x="84.5" y="130.7">SLV02</text>
<text x="252.1" y="130.7">SLV04</text>
<text x="398.7" y="128.9">SLV03_GND</text>
<text x="74.1" y="135.9">SLV02_GND</text>
<text x="241.7" y="135.9">SLV04_GND</text>
<text x="22.6" y="154.1">GP1</text>
<text x="190.2" y="154.1">GP3</text>
<text x="398.2" y="167.7">SLV04</text>
<text x="398.7" y="171.2">SLV04_GND</text>
<text x="186.8" y="227.1">P0-2</text>
<text x="66.5" y="232.7" transform="rotate(-90 66.5 232.7)">5V0</text>
<text x="335.3" y="231.2">5V0</text>
<text x="261.2" y="240">5V0</text>
<text x="318.4" y="264.8">C0-1</text>
<text x="168.3" y="271.7" transform="rotate(-90 168.3 271.7)">GP28</text>
<text x="36.5" y="284.6">P0-2</text>
<text x="137.5" y="291.6">3V3</text>
<text x="333.6" y="319.4">5V0</text>
<text x="259.4" y="328.2">5V0</text>
<text x="318.4" y="353">C1-1</text>
</g>
<g font-size="3.9" fill="#800">
<text x="420.9" y="382">TITLE:</text>
<text x="549.5" y="386.7">REV:</text>
<text x="457.8" y="396.2">Company:</text>
<text x="549.1" y="396.8">Sheet: 3/6</text>
<text x="457.8" y="403.9">Date:</text>
<text x="506.8" y="403.9">Drawn By: David Marshall</text>
</g>
<g font-size="3.2" fill="#800">
<text x="41.6" y="6.8">1</text>
<text x="110.8" y="6.8">2</text>
<text x="179.9" y="6.8">3</text>
<text x="249.1" y="6.8">4</text>
<text x="318.2" y="6.8">5</text>
<text x="387.3" y="6.8">6</text>
<text x="456.5" y="6.8">7</text>
<text x="525.6" y="6.8">8</text>
<text x="4.1" y="41.9">A</text>
<text x="576.3" y="41.9">A</text>
<text x="4.1" y="111.1">B</text>
<text x="576.3" y="111.1">B</text>
<text x="4.1" y="180.2">C</text>
<text x="576.3" y="180.2">C</text>
<text x="4.1" y="249.3">D</text>
<text x="576.3" y="249.3">D</text>
<text x="4.1" y="318.5">E</text>
<text x="576.3" y="318.5">E</text>
<text x="41.6" y="408.6">1</text>
<text x="110.8" y="408.6">2</text>
<text x="179.9" y="408.6">3</text>
<text x="249.1" y="408.6">4</text>
<text x="318.2" y="408.6">5</text>
<text x="387.3" y="408.6">6</text>
<text x="456.5" y="408.6">7</text>
<text x="525.6" y="408.6">8</text>
</g>
<g font-size="3.2" fill="#000080">
<text x="113.6" y="17.9">R65</text>
<text x="281.1" y="17.9">R48</text>
<text x="113.7" y="21.1">2.4K</text>
<text x="281.3" y="21.1">2.4K</text>
<text x="51.2" y="28.3">C36</text>
<text x="65.6" y="28.3">R10</text>
<text x="218.7" y="28.3">C19</text>
<text x="438.5" y="29.9">CN22</text>
<text x="51.2" y="31.4">100nF</text>
<text x="65.6" y="31.2">10</text>
<text x="67.5" y="34.1">C37</text>
<text x="112.2" y="31.8">LED5</text>
<text x="131.6" y="34.9">SM4007PL</text>
<text x="131.6" y="31.8">D19</text>
<text x="218.7" y="31.4">100nF</text>
<text x="234.9" y="33">10</text>
<text x="234.9" y="30">R50</text>
<text x="235.1" y="34.4">C43</text>
<text x="279.8" y="31.8">LED2</text>
<text x="299.2" y="33.2">SM4007PL</text>
<text x="299.2" y="30">D14</text>
<text x="438.6" y="33.1">SOV 01</text>
<text x="67.5" y="37.3">1uF</text>
<text x="235.1" y="37.3">1uF</text>
<text x="50.8" y="45.7">R37</text>
<text x="218.4" y="45.7">R51</text>
<text x="50.8" y="49">1k</text>
<text x="218.4" y="49">1k</text>
<text x="107.2" y="57.9">MJD122T4G</text>
<text x="107.2" y="54.7">Q4</text>
<text x="274.8" y="57.9">MJD122T4G</text>
<text x="274.8" y="54.7">Q3</text>
<text x="132.3" y="72">100nF</text>
<text x="132.3" y="68.8">C38</text>
<text x="299.9" y="72">100nF</text>
<text x="299.9" y="68.8">C42</text>
<text x="440.2" y="70.5">CN14</text>
<text x="78" y="75.5">10K</text>
<text x="78" y="72.3">R52</text>
<text x="91" y="75.5">SM4007PL</text>
<text x="91" y="72.3">D7</text>
<text x="245.5" y="75.5">10K</text>
<text x="245.5" y="72.3">R53</text>
<text x="258.6" y="75.5">SM4007PL</text>
<text x="258.6" y="72.3">D28</text>
<text x="440.3" y="73.7">SOV 02</text>
<text x="115.3" y="118.5">R1</text>
<text x="281.1" y="118.5">R67</text>
<text x="438.5" y="116.3">CN15</text>
<text x="438.6" y="119.5">SOV 03</text>
<text x="113.7" y="121.6">2.4K</text>
<text x="281.3" y="121.6">2.4K</text>
<text x="51.2" y="131.9">100nF</text>
<text x="51.2" y="128.8">C39</text>
<text x="65.6" y="131.8">10</text>
<text x="65.6" y="128.8">R15</text>
<text x="218.7" y="131.9">100nF</text>
<text x="218.7" y="128.8">C46</text>
<text x="233.2" y="131.8">10</text>
<text x="233.2" y="128.8">R55</text>
<text x="67.5" y="137.9">1uF</text>
<text x="67.5" y="134.7">C18</text>
<text x="112.2" y="132.3">LED6</text>
<text x="131.6" y="135.5">SM4007PL</text>
<text x="131.6" y="132.3">D13</text>
<text x="235.1" y="137.9">1uF</text>
<text x="235.1" y="134.7">C47</text>
<text x="279.8" y="132.3">LED13</text>
<text x="299.2" y="135.5">SM4007PL</text>
<text x="299.2" y="132.3">D31</text>
<text x="50.8" y="149.5">1k</text>
<text x="50.8" y="146.3">R49</text>
<text x="218.4" y="149.5">1k</text>
<text x="218.4" y="146.3">R54</text>
<text x="107.2" y="155.2">Q1</text>
<text x="274.8" y="155.2">Q12</text>
<text x="107.2" y="158.5">MJD122T4G</text>
<text x="274.8" y="158.5">MJD122T4G</text>
<text x="438.5" y="158.6">CN16</text>
<text x="438.8" y="161.9">SOV 04</text>
<text x="78" y="172.9">R66</text>
<text x="91" y="172.9">D20</text>
<text x="132.3" y="172.5">100nF</text>
<text x="132.3" y="169.4">C40</text>
<text x="245.5" y="172.9">R20</text>
<text x="258.6" y="172.9">D15</text>
<text x="299.9" y="172.5">100nF</text>
<text x="299.9" y="169.4">C45</text>
<text x="78" y="176.1">10K</text>
<text x="91" y="176.1">SM4007PL</text>
<text x="245.5" y="176.1">10K</text>
<text x="258.6" y="176.1">SM4007PL</text>
<text x="442.1" y="201">P1</text>
<text x="480.9" y="201">P2</text>
<text x="519.7" y="201">P5</text>
<text x="442.1" y="204.2">GND Screw Pad</text>
<text x="480.9" y="204.2">GND Screw Pad</text>
<text x="519.7" y="204.2">GND Screw Pad</text>
<text x="199" y="233.1">R346</text>
<text x="442.1" y="232">GND Screw Pad</text>
<text x="442.1" y="228.8">P3</text>
<text x="480.9" y="232">GND Screw Pad</text>
<text x="480.9" y="228.8">P4</text>
<text x="519.7" y="232">GND Screw Pad</text>
<text x="519.7" y="228.8">P6</text>
<text x="199" y="236.3">47K</text>
<text x="317.2" y="238.4">R338</text>
<text x="266.9" y="245.8">C63</text>
<text x="317.2" y="241.6">2.2K</text>
<text x="266.9" y="249">100nF</text>
<text x="291.4" y="250.5">R349</text>
<text x="356" y="250.2">MJD122T4G</text>
<text x="356" y="246.9">Q14</text>
<text x="67.4" y="257.5">R58</text>
<text x="192.6" y="257.5">R341</text>
<text x="218.7" y="255.8">C143</text>
<text x="291.4" y="253.7">43K</text>
<text x="442.1" y="258">GND Screw Pad</text>
<text x="442.1" y="254.8">P7</text>
<text x="480.9" y="258">GND Screw Pad</text>
<text x="480.9" y="254.8">P8</text>
<text x="519.7" y="258">GND Screw Pad</text>
<text x="519.7" y="254.8">P9</text>
<text x="67.4" y="260.6">4.7K</text>
<text x="107.6" y="261.6">AO3401A</text>
<text x="192.6" y="260.6">4.7K</text>
<text x="218.7" y="259">10nF</text>
<text x="257.2" y="261.1">U59</text>
<text x="310.8" y="262.5">10K</text>
<text x="310.8" y="259.3">R356</text>
<text x="107.6" y="264.8">Q9</text>
<text x="206.7" y="268.1">R360</text>
<text x="257.2" y="264">NE555DR</text>
<text x="291.4" y="268.2">R357</text>
<text x="206.7" y="271.3">470</text>
<text x="291.4" y="271.3">15K</text>
<text x="345.7" y="275.2">C141</text>
<text x="356.7" y="275.2">R355</text>
<text x="378.5" y="275.2">D30</text>
<text x="345.7" y="278.4">1nF</text>
<text x="356.7" y="278.4">10K</text>
<text x="378.5" y="278.4">SM4007PL</text>
<text x="66.7" y="283.9">Q5</text>
<text x="104.4" y="287.5">R57</text>
<text x="156.6" y="287.4">10K</text>
<text x="156.6" y="284.2">R7</text>
<text x="172.4" y="284.9">Q2</text>
<text x="280.5" y="287.5">C152</text>
<text x="292.8" y="287.2">100nF</text>
<text x="292.8" y="284">C30</text>
<text x="66.8" y="289.2">MMBT5551_C2145</text>
<text x="104.4" y="290.7">10K</text>
<text x="172.4" y="288.1">S8050_C2146</text>
<text x="280.5" y="290.7">10nF</text>
<text x="156.6" y="298">2.2K</text>
<text x="156.6" y="294.8">R5</text>
<text x="186.6" y="298">10K</text>
<text x="186.6" y="294.8">R4</text>
<text x="146.9" y="305.8">C51</text>
<text x="146.9" y="309">100nF</text>
<text x="126.6" y="315.2">NE555DR</text>
<text x="126.6" y="312.3">U51</text>
<text x="197.2" y="321.3">R345</text>
<text x="197.2" y="324.5">47K</text>
<text x="315.4" y="329.8">2.2K</text>
<text x="315.4" y="326.5">R337</text>
<text x="90.3" y="334.8">220K</text>
<text x="90.3" y="331.6">R43</text>
<text x="167.6" y="335.2">C128</text>
<text x="265.1" y="334">C64</text>
<text x="354.2" y="335.1">Q13</text>
<text x="148.2" y="340.1">10nF</text>
<text x="148.2" y="336.9">C130</text>
<text x="167.6" y="338.3">10nF</text>
<text x="215.2" y="340.4">C142</text>
<text x="265.1" y="337.2">100nF</text>
<text x="289.6" y="341.8">43K</text>
<text x="289.6" y="338.7">R348</text>
<text x="354.2" y="338.4">MJD122T4G</text>
<text x="190.9" y="345.8">R340</text>
<text x="215.2" y="343.5">10nF</text>
<text x="309" y="347.5">R354</text>
<text x="83.4" y="353.4">C129</text>
<text x="190.9" y="348.9">4.7K</text>
<text x="205" y="352.8">R359</text>
<text x="257.2" y="352.2">NE555DR</text>
<text x="257.2" y="349.3">U58</text>
<text x="309" y="350.7">10K</text>
<text x="83.4" y="356.6">10nF</text>
<text x="205" y="356">470</text>
<text x="289.6" y="359.5">15K</text>
<text x="289.6" y="356.4">R358</text>
<text x="344" y="363.3">C140</text>
<text x="354.9" y="363.4">R353</text>
<text x="376.8" y="363.4">D29</text>
<text x="344" y="366.6">1nF</text>
<text x="354.9" y="366.6">10K</text>
<text x="376.8" y="366.6">SM4007PL</text>
<text x="278.7" y="375.7">C151</text>
<text x="291" y="375.4">100nF</text>
<text x="291" y="372.2">C29</text>
<text x="278.7" y="378.9">10nF</text>
</g>
<g font-size="3.2" fill="#00f">
<text x="438.8" y="40.9">1</text>
<text x="438.8" y="37.3">2</text>
<text x="442.3" y="39.1">2</text>
<text x="442.3" y="42.6">1</text>
<text x="440.5" y="77.9">2</text>
<text x="440.5" y="81.4">1</text>
<text x="444" y="83.2">1</text>
<text x="444" y="79.7">2</text>
<text x="438.8" y="123.8">2</text>
<text x="442.3" y="125.5">2</text>
<text x="438.8" y="127.3">1</text>
<text x="442.3" y="129">1</text>
<text x="438.8" y="166.1">2</text>
<text x="442.3" y="167.9">2</text>
<text x="438.8" y="169.6">1</text>
<text x="442.3" y="171.4">1</text>
<text x="444" y="211.9">GND1</text>
<text x="482.8" y="211.9">GND1</text>
<text x="521.6" y="211.9">GND1</text>
<text x="444" y="239.7">GND1</text>
<text x="482.8" y="239.7">GND1</text>
<text x="521.6" y="239.7">GND1</text>
<text x="444" y="265.7">GND1</text>
<text x="482.8" y="265.7">GND1</text>
<text x="521.6" y="265.7">GND1</text>
<text x="244.8" y="271.9">2</text>
<text x="244.8" y="275.4">3</text>
<text x="248.2" y="273.7">TRIG</text>
<text x="259.8" y="273.7">DISCH</text>
<text x="271.8" y="275.4">6</text>
<text x="271.8" y="271.9">7</text>
<text x="244.8" y="279">4</text>
<text x="248.2" y="277.2">OUT</text>
<text x="248.2" y="280.7">RST</text>
<text x="259.6" y="277.2">THRES</text>
<text x="261.3" y="280.7">COUT</text>
<text x="271.8" y="279">5</text>
<text x="114.2" y="323.1">2</text>
<text x="141.3" y="323.1">7</text>
<text x="114.2" y="326.6">3</text>
<text x="117.7" y="324.8">TRIG</text>
<text x="117.7" y="328.4">OUT</text>
<text x="129.1" y="328.4">THRES</text>
<text x="129.3" y="324.8">DISCH</text>
<text x="141.3" y="326.6">6</text>
<text x="114.2" y="330.1">4</text>
<text x="117.7" y="331.9">RST</text>
<text x="130.8" y="331.9">COUT</text>
<text x="141.3" y="330.1">5</text>
<text x="244.8" y="360.1">2</text>
<text x="244.8" y="363.6">3</text>
<text x="248.2" y="361.9">TRIG</text>
<text x="248.2" y="365.4">OUT</text>
<text x="259.6" y="365.4">THRES</text>
<text x="259.8" y="361.9">DISCH</text>
<text x="271.8" y="363.6">6</text>
<text x="271.8" y="360.1">7</text>
<text x="244.8" y="367.2">4</text>
<text x="248.2" y="368.9">RST</text>
<text x="261.3" y="368.9">COUT</text>
<text x="271.8" y="367.2">5</text>
</g>
<g font-size="3.2">
<text x="244.8" y="268.4">1</text>
<text x="248.2" y="270.2">GND</text>
<text x="114.2" y="319.5">1</text>
<text x="117.7" y="321.3">GND</text>
<text x="244.8" y="356.6">1</text>
<text x="248.2" y="358.4">GND</text>
</g>
<g font-size="3.2" fill="#f00">
<text x="271.8" y="268.4">8</text>
<text x="263.7" y="270.2">VCC</text>
<text x="133.2" y="321.3">VCC</text>
<text x="141.3" y="319.5">8</text>
<text x="263.7" y="358.4">VCC</text>
<text x="271.8" y="356.6">8</text>
</g>
</svg>
